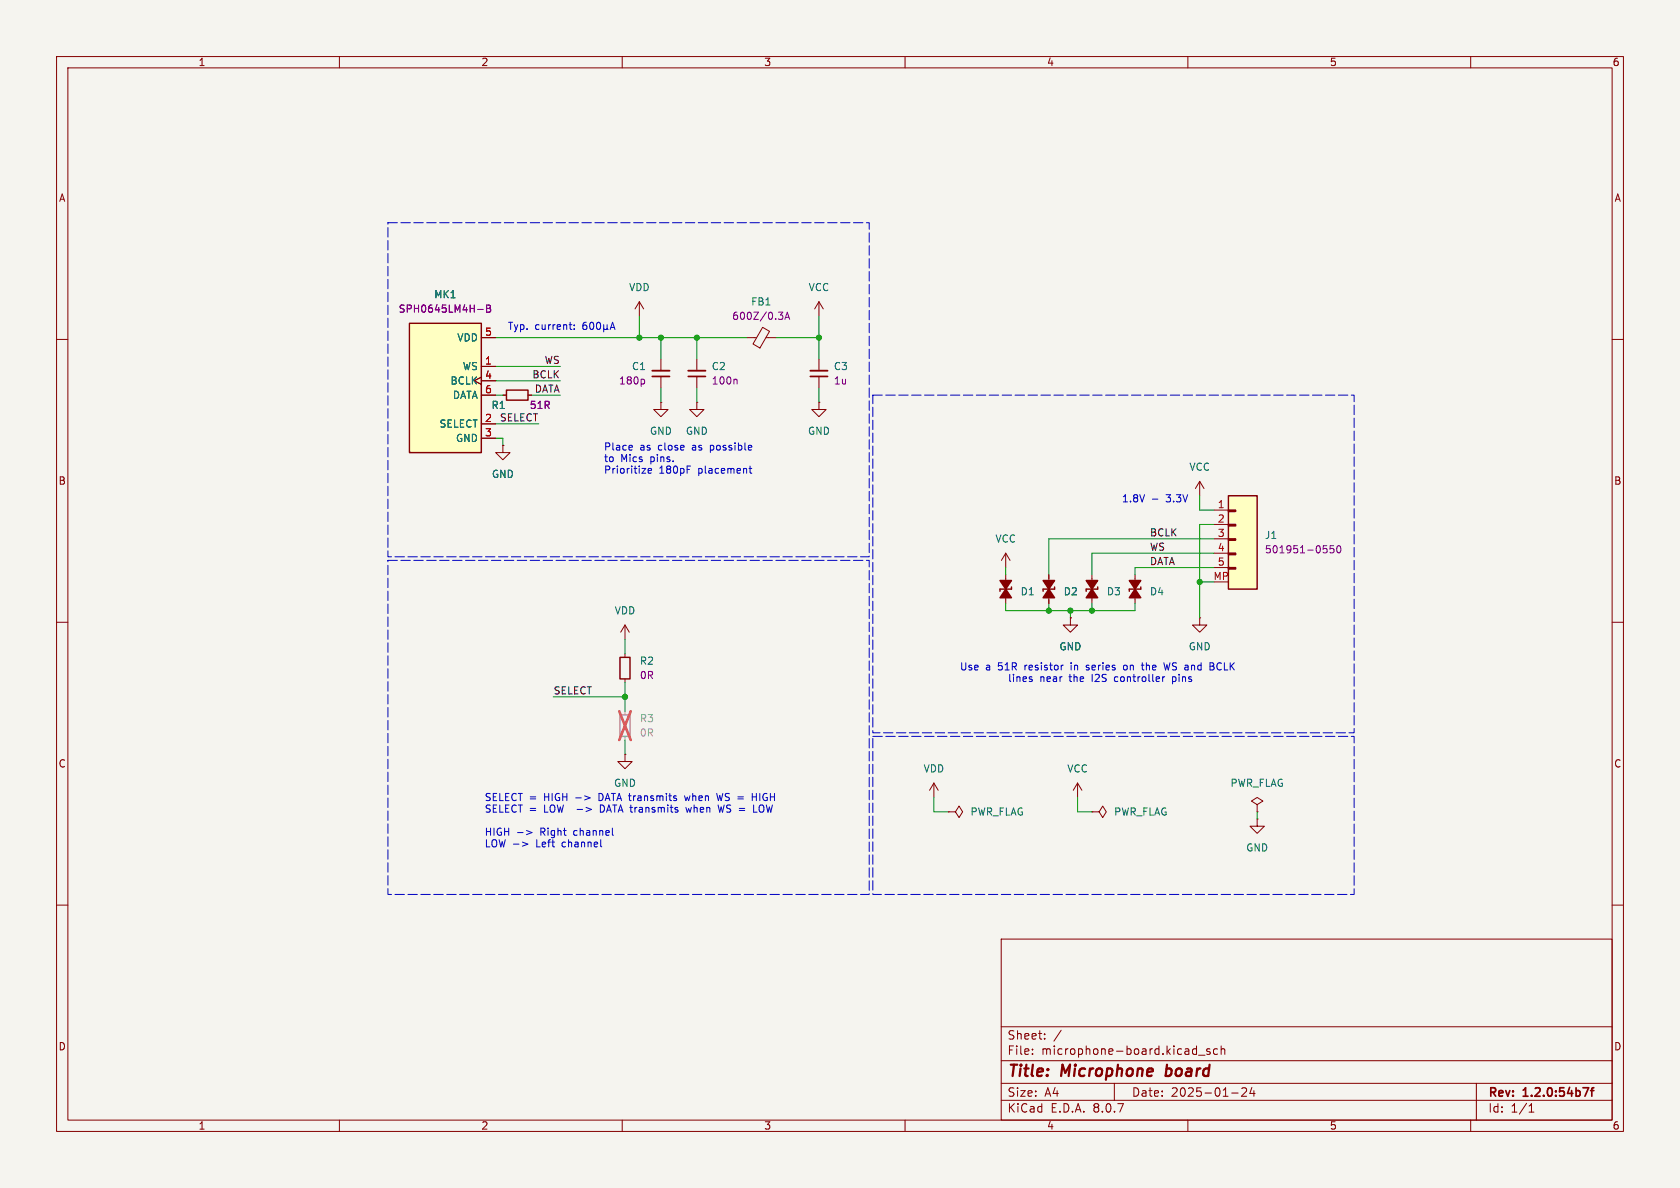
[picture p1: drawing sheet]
<svg xmlns="http://www.w3.org/2000/svg" width="297mm" height="210mm" viewBox="0 0 297 210" stroke-linecap="round" stroke-linejoin="round" font-family="sans-serif">
<path d="M0 0h297v210h-297z" fill="#f5f4ef" stroke="#f5f4ef" stroke-width=".18"/>
<g fill="none" stroke="#840000" stroke-width=".18">
<path d="M10 10h277v190h-277zM12 12h273v186h-273zM60 10v2M110 10v2M160 10v2M210 10v2M260 10v2M10 60h2M116.8 71.1v1.3h1.3l-1.3 1.3-1.2-1.3h1.2M116.8 71.1h.1M123.2 71.1v1.3h1.3l-1.3 1.3-1.3-1.3h1.3M123.2 71.1h.1"/>
<path d="M285 60h2M177.8 97.8v2.5M177.8 97.8l-.8 1.3M177.8 97.8l.8 1.3M212.1 85.1l-.8 1.3M212.1 85.1v2.5M212.1 85.1l.8 1.3M10 110h2M177.8 101.6v5.1M185.4 101.6v5.1M189.2 109.2v1.3h1.3l-1.3 1.3-1.2-1.3h1.2M189.2 109.2h.1"/>
<path d="M193 101.6v5.1M200.7 101.6v5.1M212.1 109.2v1.3h1.3l-1.3 1.3-1.3-1.3h1.3M212.1 109.2h.1M285 110h2M110.5 133.4v1.2h1.3l-1.3 1.3-1.3-1.3h1.3M110.5 133.4h.1M10 160h2M177 166h108v32h-108zM285 160h2M60 198v2M110 198v2"/>
<path d="M160 198v2M177 194.5h108M177 191.5h108M177 187.5h108M177 181.5h108M182.5 186.3v.1M182.5 185.5v.1M184.7 183.6v.1M184.7 182.8v.1M187.6 182.1l-1.3 2M197 191.5v3M210 198v2"/>
<path d="M211.4 185.4l.1 .1M211.5 184.9v1.5M211.5 186.3l-.1 .1M211.9 186.5h1.1M213.9 185.5l-.4-.1-.2 .2 .1 .2 .5 .2v.3h-.6M215.2 185.5l-.4-.1-.3 .3v.4l.2 .2h.5M215.9 185.5l.2-.1 .4 .1v.9M215.9 184.9v1.5M217.7 193.2h1.2M219.5 192.4l.6-.1 .2 .1 .1 .3-.9 1.1h.9M221.3 192.2l-.3 1.1h.9M221.7 192.8v1"/>
<path d="M260 198v2M261 191.5v6.5M270.3 196.6h.9M270.3 195.5l.4-.4v1.5"/>
</g>
<path d="M281.2 192.8h.6M281.8 192.3l-.4 .2v1.3" fill="none" stroke="#840000" stroke-width=".3"/>
<path d="M206.1 190.1l.2 .1M206.3 188.2l-.2 2" fill="none" stroke="#840000" stroke-width=".4"/>
<path d="M178.8 103.8v.3h-2v.4M186.4 103.8v.3h-2v.4M194.1 103.8v.3h-2.1v.4M201.7 103.8v.3h-2.1v.4" fill="none" stroke="#840000" stroke-width=".25"/>
<g fill="#840000" stroke="#840000" stroke-width=".25">
<path d="M192 102.6h2.1l-1.1 1.5z"/>
<path d="M193 104.1l1.1 1.6h-2.1z"/>
<path d="M176.8 102.6h2l-1 1.5z"/>
<path d="M177.8 104.1l1 1.6h-2z"/>
<path d="M184.4 102.6h2l-1 1.5z"/>
<path d="M185.4 104.1l1 1.6h-2z"/>
<path d="M199.6 102.6h2.1l-1 1.5z"/>
<path d="M200.7 104.1l1 1.6h-2.1z"/>
</g>
<path d="M109.6 126.4h1.8v3.8h-1.8z" fill="none" stroke="#9c9b98" stroke-width=".25"/>
<path d="M110.5 125.7v.7M110.5 130.2v.6" fill="none" stroke="#9c9b98" stroke-width=".18"/>
<path d="M109.5 125.7l2 5.1M111.5 125.7l-2 5.1" fill="none" stroke="#e75356" stroke-width=".46"/>
<g fill="#ffffc2">
<path d="M217.2 100.3h1.2v.3h-1.2z"/>
<path d="M217.2 97.8h1.2v.2h-1.2z"/>
<path d="M217.2 95.3h1.2v.2h-1.2z"/>
<path d="M217.2 92.7h1.2v.3h-1.2z"/>
<path d="M217.2 90.2h1.2v.2h-1.2z"/>
<path d="M217.2 87.6h5v16.5h-5z"/>
</g>
<path d="M89.5 69h3.8v1.7h-3.8zM217.2 97.8h1.2v.2h-1.2zM217.2 95.3h1.2v.2h-1.2zM217.2 92.7h1.2v.3h-1.2zM217.2 90.2h1.2v.2h-1.2zM217.2 87.6h5v16.5h-5zM217.2 100.3h1.2v.3h-1.2z" fill="none" stroke="#840000" stroke-width=".25"/>
<g fill="none" stroke="#840000" stroke-width=".18">
<path d="M132.1 59.7h1.6M134.8 57.9l1.2 .7-1.7 2.9-1.2-.7zM135.4 59.7h1.8M144.8 53.3v2.6M144.8 53.3l-.8 1.3M144.8 53.3l.7 1.3M88.9 78.7v1.3h1.3l-1.3 1.3-1.3-1.3h1.3M88.9 78.7h.1M88.9 69.9h.6M93.3 69.9h.7M116.8 63.5v2M116.8 66.5v2.1"/>
<path d="M123.2 63.5v2M123.2 66.5v2.1M144.8 63.5v2M144.8 66.5v2.1M214.6 90.2h2.6M214.6 92.7h2.6M214.6 95.3h2.6M214.6 97.8h2.6M110.5 110.5l-.8 1.3M110.5 110.5v2.5M110.5 110.5l.8 1.3M214.6 100.3h2.6"/>
<path d="M165.1 138.4l-.8 1.3M165.1 138.4v2.6M165.1 138.4l.8 1.3M190.5 138.4l-.8 1.3M190.5 138.4v2.6M190.5 138.4l.8 1.3M167.6 143.5h1.3l.6-1 .7 1-.7 1-.6-1M167.6 143.5h.1M193 143.5h1.3l.6-1 .7 1-.7 1-.6-1M193 143.5h.1M222.2 144.8v1.3h1.3l-1.3 1.2-1.2-1.2h1.2M222.2 144.8h.1"/>
<path d="M222.2 142.2l1.1-.6-1.1-.6-1 .6 1 .6v1.3M222.2 143.5h.1"/>
</g>
<path d="M137.6 55.2h.8l-.4 .5 .3 .1 .1 .4-.2 .3h-.4M138.8 56.5l.4-1.3 .4 1.3M138.9 56.1h.6M113.7 67l.3 .3v.3l-.3 .3M130.1 67l.2 .2v.7M234 96.5h.6M234.4 96.9l.2 .3v.3l-.2 .2M235.8 96.5h-.6l-.1 .6 .2-.2 .4 .1 .1 .2v.4l-.2 .1-.5-.1M236.4 96.6l.2-.1a.68 .68 0 0 1 .5 .6 .68 .68 0 0 1-.5 .6l-.2-.1-.1-.3z" fill="none" stroke="#840084" stroke-width=".18"/>
<path d="M115.3 66.5h3.1M121.7 66.5h3M143.3 66.5h3" fill="none" stroke="#840000" stroke-width=".3"/>
<path d="M115.3 65.5h3.1M121.7 65.5h3M143.3 65.5h3" fill="none" stroke="#840000" stroke-width=".33"/>
<path d="M72.4 57.2h12.7v22.8h-12.7z" fill="#ffffc2"/>
<path d="M72.4 57.2h12.7v22.8h-12.7zM109.6 116.2h1.8v3.8h-1.8z" fill="none" stroke="#840000" stroke-width=".25"/>
<g fill="none" stroke="#840000" stroke-width=".18">
<path d="M85.1 59.7h2.5M113 53.3l-.7 1.3M113 53.3v2.6M113 53.3l.8 1.3M85.1 66.7l-1.3 .6 1.3 .6M85.1 64.8h2.5M85.1 74.9h2.5M85.1 77.5h2.5M85.1 67.3h2.5M85.1 69.9h2.5M88.9 78.7h.1M88.9 69.9h.6"/>
<path d="M93.3 69.9h.7M144.8 71.1v1.3h1.2l-1.2 1.3-1.3-1.3h1.3M144.8 71.1h.1M110.5 115.6v.6M185.4 101.6v.6M185.4 106v.7M189.2 109.2h.1M110.5 120v.7"/>
</g>
<path d="M84.5 54.7h.9M86 53.9h.5l.2 .3-.2 .3 .2 .1 .1 .3-.3 .3h-.5zM86 54.5h.5" fill="none" stroke="#840084" stroke-width=".18"/>
<g fill="none" stroke="#0000c2" stroke-width=".18">
<path d="M100.6 57.4h.5M101 58.2h.1M101.5 58.1v.1M101.5 57.5v.1M103.6 57h-.3a.86 .86 0 0 0 0 1.2l.4-.1 .1-.4-.3-.2h-.2l-.3 .2M104.4 57.1l.1-.1a.68 .68 0 0 1 .5 .6 .68 .68 0 0 1-.5 .6l-.1-.1-.2-.3zM105.6 57h.2a.68 .68 0 0 1 .4 .6 .68 .68 0 0 1-.4 .6 .84 .84 0 0 1-.2-1.2zM106.7 58.1l.2 .1h.2l.2-.1M106.7 57.4v1.3M107.3 58.1l.2 .1M107.3 57.4v.7M107.9 58.2l.4-1.2 .4 1.2"/>
<path d="M108 57.9h.6M111.6 78.7l.2 .3-.6 .1M111.7 79.5l-.1 .1M113.5 82.8h.7l-.7 .9h.7M114.6 82.9v.7h.5M115.1 82.9l.1 .2-.6 .1M132.4 82.8h.5M132.6 82.4v1.1l.3 .2M203.7 88.2h1M182.1 119.6l.3 .1M188 117.6h-.3M192 118.4h.1"/>
<path d="M192.2 117.6l-.2 .2 .2 .2M199 117.6h-.3l-.1 .2 .1 .5 .3 .1M201.8 117.6h.4M201.9 118.3l.3 .1M205.5 119.6v.9M205.8 117.2l.3 1.2 .2-.9 .2 .9M205.9 119.6l-.4 .3M207.3 119.6v1.3M207.4 119.6l-.1 .1M214.3 117.2l.3 .2-.3 .4 .3 .1v.3l-.2 .2h-.5M182.1 120.1h.3l.1 .2-.2 .2h-.2M207.3 120.4l.1 .1"/>
<path d="M91.5 147.2h1M92.4 148.9l.9 .3-.9 .4M93.1 146.8l.9 .4-.9 .3M101.8 141h1M103.4 140.7l.9 .3-.9 .4M106.1 142.3v1.3h.3M106.3 149.6l.1 .1M108.3 147.6l.1 .1M119.6 141.2v.3M121 140.7l.3 .8 .2-.6M121.3 142.7l.2 .9 .2-.6 .3 .6M126.7 140.3l.3 1.2 .2-.9 .3 .9"/>
<path d="M126.9 142.3l.3 1.3 .3-.9 .2 .9M133 140.9h.7M133.2 143.6h.6M133.7 140.3v1.2M134.4 142.4a.9 .9 0 0 0 0 1.1"/>
</g>
<path d="M68.6 39.4h85.1v59h-85.1zM154.3 69.9h85.1v59.6h-85.1zM68.6 99.1h85.1v59h-85.1zM154.3 130.2h85.1v27.9h-85.1z" fill="none" stroke="#0000c2" stroke-width=".18" stroke-dasharray="1.7 .6"/>
<g fill="none" stroke="#009600" stroke-width=".18">
<path d="M87.6 59.7h44.5M113 55.9v3.8M116.8 59.7v3.8M123.2 59.7v3.8M137.2 59.7h7.6M144.8 55.9v7.6M87.6 77.5h1.3v1.2M87.6 69.9h1.3M87.6 64.8h11.5M87.6 74.9h7.6M87.6 67.3h11.5M94 69.9h5.1"/>
<path d="M116.8 68.6v2.5M123.2 68.6v2.5M144.8 68.6v2.5M212.1 87.6v2.6h2.5M214.6 95.3h-29.2v6.3M214.6 92.7h-2.5v16.5M214.6 97.8h-21.6v3.8M110.5 113v2.6M177.8 106.7v1.3h22.9v-1.3M177.8 100.3v1.3M185.4 106.7v1.3M189.2 108v1.2"/>
<path d="M193 106.7v1.3M212.1 102.9h2.5M214.6 100.3h-13.9v1.3M97.8 123.2h12.7M110.5 120.7v5M110.5 130.8v2.6M165.1 141v2.5h2.5M190.5 141v2.5h2.5M222.2 143.5v1.3"/>
</g>
<g fill="#009600" stroke="#009600" stroke-width=".18">
<circle cx="123.2" cy="59.7" r=".46"/>
<circle cx="144.8" cy="59.7" r=".46"/>
<circle cx="113" cy="59.7" r=".46"/>
<circle cx="116.8" cy="59.7" r=".46"/>
<circle cx="185.4" cy="108" r=".46"/>
<circle cx="193" cy="108" r=".46"/>
<circle cx="212.1" cy="102.9" r=".46"/>
<circle cx="189.2" cy="108" r=".46"/>
<circle cx="110.5" cy="123.2" r=".46"/>
</g>
<g font-size="2.8" fill="#840000">
<text x="178" y="190.9">Title:</text>
<text x="187.7" y="190.9">Microphone</text>
<text x="206.9" y="190.9">board</text>
</g>
<g font-size="2.1" fill="#840000">
<text x="178" y="184">Sheet:</text>
<text x="178" y="186.7">File:</text>
<text x="184.1" y="186.7">microphone-board.kicad_sch</text>
<text x="178" y="196.9">KiCad</text>
<text x="178" y="194.1">Size:</text>
<text x="184.7" y="194.1">A4</text>
<text x="185.7" y="196.9">E.D.A.</text>
<text x="193.3" y="196.9">8.0.7</text>
<text x="200" y="194.1">Date:</text>
<text x="207" y="194.1">2025-01-24</text>
<text x="263" y="194.3">Rev:</text>
<text x="263" y="196.9">Id:</text>
<text x="267.1" y="196.9">1/1</text>
<text x="269.4" y="194.3">1.2.0:54b7f</text>
</g>
<g font-size="1.8" fill="#840000">
<text x="35" y="11.9">1</text>
<text x="85" y="11.9">2</text>
<text x="135" y="11.9">3</text>
<text x="185" y="11.9">4</text>
<text x="235" y="11.9">5</text>
<text x="285" y="11.9">6</text>
<text x="10.3" y="35.9">A</text>
<text x="285.3" y="35.9">A</text>
<text x="10.3" y="85.9">B</text>
<text x="285.3" y="85.9">B</text>
<text x="10.3" y="135.9">C</text>
<text x="285.3" y="135.9">C</text>
<text x="10.3" y="185.9">D</text>
<text x="285.3" y="185.9">D</text>
<text x="35" y="199.9">1</text>
<text x="85" y="199.9">2</text>
<text x="135" y="199.9">3</text>
<text x="185" y="199.9">4</text>
<text x="235" y="199.9">5</text>
<text x="285" y="199.9">6</text>
</g>
<g font-size="1.8" fill="#006464">
<text x="76.7" y="52.9">MK1</text>
<text x="111.1" y="51.7">VDD</text>
<text x="142.9" y="51.7">VCC</text>
<text x="132.7" y="54.2">FB1</text>
<text x="80.8" y="60.6">VDD</text>
<text x="81.7" y="65.6">WS</text>
<text x="111.6" y="65.6">C1</text>
<text x="125.7" y="65.6">C2</text>
<text x="147.3" y="65.6">C3</text>
<text x="79.5" y="68.2">BCLK</text>
<text x="80" y="70.7">DATA</text>
<text x="77.6" y="75.8">SELECT</text>
<text x="86.8" y="72.5">R1</text>
<text x="114.8" y="77.1">GND</text>
<text x="121.2" y="77.1">GND</text>
<text x="142.7" y="77.1">GND</text>
<text x="80.5" y="78.3">GND</text>
<text x="210.2" y="83.4">VCC</text>
<text x="86.9" y="84.7">GND</text>
<text x="223.5" y="95.5">J1</text>
<text x="175.9" y="96.1">VCC</text>
<text x="180.3" y="105.4">D1</text>
<text x="188" y="105.4">D2</text>
<text x="195.6" y="105.4">D3</text>
<text x="203.2" y="105.4">D4</text>
<text x="108.6" y="108.8">VDD</text>
<text x="113" y="117.7">R2</text>
<text x="187.2" y="115.2">GND</text>
<text x="210.1" y="115.2">GND</text>
<text x="163.2" y="136.8">VDD</text>
<text x="188.6" y="136.8">VCC</text>
<text x="108.5" y="139.3">GND</text>
<text x="217.4" y="139.3">PWR_FLAG</text>
<text x="171.5" y="144.4">PWR_FLAG</text>
<text x="196.9" y="144.4">PWR_FLAG</text>
<text x="220.2" y="150.7">GND</text>
</g>
<g font-size="1.8" fill="#840084">
<text x="70.4" y="55.5">SPH0645LM4H-B</text>
<text x="129.3" y="56.7">600Z/0.3A</text>
<text x="109.3" y="68.2">180p</text>
<text x="125.7" y="68.2">100n</text>
<text x="147.3" y="68.2">1u</text>
<text x="93.6" y="72.5">51R</text>
<text x="223.5" y="98">501951-0550</text>
<text x="113" y="120.2">0R</text>
</g>
<g font-size="1.8" fill="#a90000">
<text x="85.7" y="59.4">5</text>
<text x="85.7" y="64.5">1</text>
<text x="85.7" y="67.1">4</text>
<text x="85.7" y="69.6">6</text>
<text x="85.7" y="74.7">2</text>
<text x="85.7" y="77.2">3</text>
<text x="215.2" y="89.9">1</text>
<text x="215.2" y="92.5">2</text>
<text x="215.2" y="95">3</text>
<text x="215.2" y="97.5">4</text>
<text x="215.2" y="100.1">5</text>
<text x="214.4" y="102.6">MP</text>
</g>
<g font-size="1.8" fill="#0000c2">
<text x="89.7" y="58.5">Typ.</text>
<text x="94.5" y="58.5">current:</text>
<text x="106.7" y="79.8">Place</text>
<text x="106.7" y="81.9">to</text>
<text x="106.7" y="83.9">Prioritize</text>
<text x="109.7" y="81.9">Mics</text>
<text x="113.1" y="79.8">as</text>
<text x="115.1" y="81.9">pins.</text>
<text x="116.5" y="79.8">close</text>
<text x="116.5" y="83.9">180pF</text>
<text x="122.7" y="79.8">as</text>
<text x="123.5" y="83.9">placement</text>
<text x="126" y="79.8">possible</text>
<text x="198.2" y="89">1.8V</text>
<text x="206.3" y="89">3.3V</text>
<text x="169.6" y="118.7">Use</text>
<text x="174.2" y="118.7">a</text>
<text x="176.5" y="118.7">51R</text>
<text x="181.4" y="118.7">resistor</text>
<text x="189.8" y="118.7">in</text>
<text x="192.7" y="118.7">series</text>
<text x="199.5" y="118.7">on</text>
<text x="203" y="118.7">the</text>
<text x="207.1" y="118.7">WS and</text>
<text x="215.5" y="118.7">BCLK</text>
<text x="178.1" y="120.8">lines</text>
<text x="183.8" y="120.8">near</text>
<text x="189.2" y="120.8">the</text>
<text x="193.3" y="120.8">I2S</text>
<text x="197.5" y="120.8">controller</text>
<text x="207.9" y="120.8">pins</text>
<text x="85.6" y="141.8">SELECT =</text>
<text x="85.6" y="143.9">SELECT =</text>
<text x="96.3" y="141.8">HIGH</text>
<text x="96.3" y="143.9">LOW</text>
<text x="102.4" y="143.9">-&gt;</text>
<text x="106.3" y="141.8">DATA transmits</text>
<text x="106.8" y="143.9">DATA transmits</text>
<text x="122" y="141.8">when</text>
<text x="122.4" y="143.9">when</text>
<text x="127.8" y="141.8">WS =</text>
<text x="128.3" y="143.9">WS =</text>
<text x="134.4" y="141.8">HIGH</text>
<text x="134.9" y="143.9">LOW</text>
<text x="85.6" y="147.9">HIGH</text>
<text x="85.6" y="150">LOW -&gt;</text>
<text x="94.9" y="150">Left</text>
<text x="95.6" y="147.9">Right</text>
<text x="99.6" y="150">channel</text>
<text x="101.7" y="147.9">channel</text>
</g>
<g font-size="1.8" fill="#0f0f0f">
<text x="96.2" y="64.4">WS</text>
<text x="94" y="67">BCLK</text>
<text x="94.4" y="69.5">DATA</text>
<text x="88.3" y="74.6">SELECT</text>
<text x="203.2" y="94.9">BCLK</text>
<text x="203.2" y="100">DATA</text>
<text x="203.2" y="97.4">WS</text>
<text x="97.8" y="122.8">SELECT</text>
</g>
<text font-size="1.8" fill="#939391" x="113" y="127.9">R3</text>
<text font-size="1.8" fill="#9c9b98" x="113" y="130.4">0R</text>
</svg>
